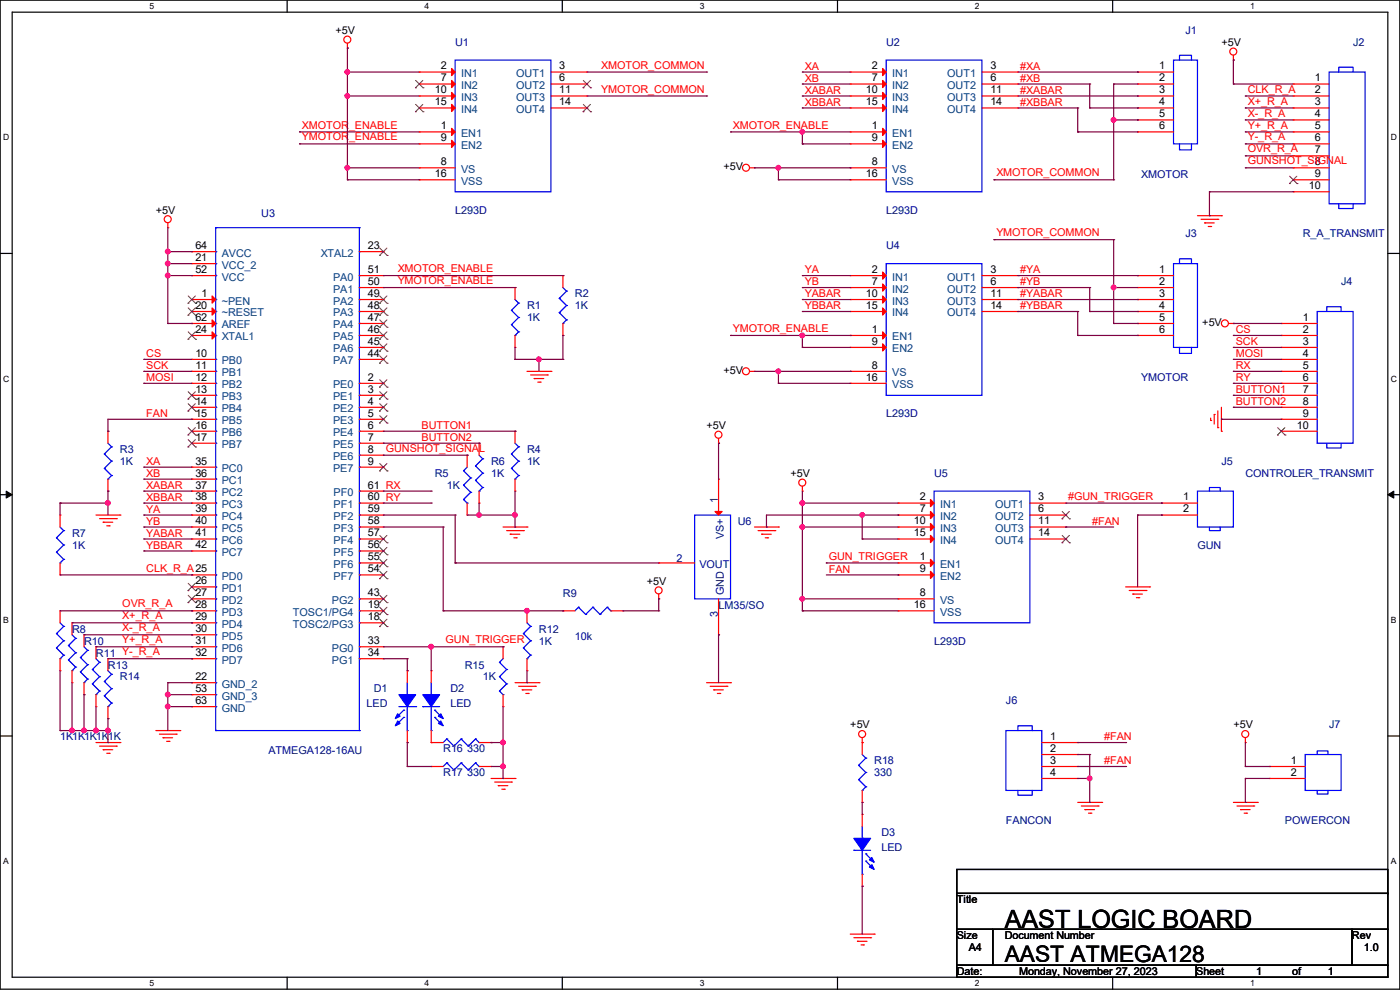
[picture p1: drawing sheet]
<svg xmlns="http://www.w3.org/2000/svg" width="297mm" height="210mm" viewBox="0 0 297 210" stroke-linecap="round" stroke-linejoin="round" font-family="sans-serif">
<path d="M0 0h297v209.8h-297zM2.6 2.6h291.8v204.7h-291.8z" fill="none" stroke="#000" stroke-width=".25"/>
<g fill="#fff">
<path d="M31.7 .3h1v2h-1z"/>
<path d="M31.7 207.6h1v1.9h-1z"/>
</g>
<path d="M60.9 0v2.6M60.9 207.3v2.5" fill="none" stroke="#000" stroke-width=".25"/>
<g fill="#fff">
<path d="M90.1 .3h1v2h-1z"/>
<path d="M90.1 207.6h1v1.9h-1z"/>
</g>
<path d="M119.3 0v2.6M119.3 207.3v2.5" fill="none" stroke="#000" stroke-width=".25"/>
<g fill="#fff">
<path d="M148.5 .3h.9v2h-.9z"/>
<path d="M148.5 207.6h.9v1.9h-.9z"/>
</g>
<path d="M177.7 0v2.6M177.7 207.3v2.5" fill="none" stroke="#000" stroke-width=".25"/>
<g fill="#fff">
<path d="M206.8 .3h1v2h-1z"/>
<path d="M206.8 207.6h1v1.9h-1z"/>
</g>
<path d="M236.1 0v2.6M236.1 207.3v2.5" fill="none" stroke="#000" stroke-width=".25"/>
<g fill="#fff">
<path d="M265.2 .3h1v2h-1z"/>
<path d="M265.2 207.6h1v1.9h-1z"/>
<path d="M.7 28.2h1.2v1.9h-1.2z"/>
<path d="M295.1 28.2h1.2v1.9h-1.2z"/>
<path d="M.7 79.3h1.2v2h-1.2z"/>
<path d="M295.1 79.3h1.2v2h-1.2z"/>
</g>
<path d="M0 53.8h2.6M294.4 53.8h2.6" fill="none" stroke="#000" stroke-width=".25"/>
<g fill="#fff">
<path d="M.7 130.5h1.2v2h-1.2z"/>
<path d="M295.1 130.5h1.1v2h-1.1z"/>
</g>
<path d="M0 104.9h2.6M294.4 104.9h2.6" fill="none" stroke="#000" stroke-width=".25"/>
<path d="M1.3 104.2l1.3 .7-1.3 .8zM294.4 104.9l1.3-.7v1.5z" fill="#000" stroke="#000" stroke-width=".21"/>
<g fill="#fff">
<path d="M.7 181.7h1.2v2h-1.2z"/>
<path d="M295.1 181.7h1.1v2h-1.1z"/>
</g>
<path d="M0 156.1h2.6M294.4 156.1h2.6M203 184.4h91.4v5.1h-91.4zM203 189.5h91.4v7.6h-91.4zM203 197.1h7.6v7.7h-7.6zM210.6 197.1h76.2v7.7h-76.2zM286.8 197.1h7.6v7.7h-7.6zM203 204.8h50.8v2.5h-50.8zM253.8 204.8h40.6v2.5h-40.6z" fill="none" stroke="#000" stroke-width=".25"/>
<g fill="none" stroke="#f00" stroke-width=".25">
<path d="M73.7 10.2h.1M73.7 9.2v1M88.9 15.3h.1M88.9 17.8h.1M88.9 17.8h7.7M88.9 15.3h7.7M116.9 17.8h7.6M116.9 15.3h7.6M124.5 15.3h.1M124.5 17.8h.1M180.4 15.3h.1M180.4 17.8h.1"/>
<path d="M180.4 17.8h7.6M180.4 15.3h7.6M208.3 17.8h7.6M208.3 15.3h7.6M215.9 15.3h.1M215.9 17.8h.1M241.3 15.3h.1M241.3 17.8h.1M241.3 17.8h7.7M241.3 15.3h7.7M261.7 12.7h.1M261.7 11.7v1"/>
<path d="M274.4 17.8h.1M274.4 17.8h7.6M88.9 20.4h.1M88.9 22.9h.1M88.9 28h.1M88.9 30.5h.1M88.9 38.1h.1M88.9 35.6h.1M88.9 35.6h7.7M88.9 20.4h7.7M88.9 22.9h7.7M88.9 28h7.7"/>
<path d="M88.9 30.5h7.7M88.9 38.1h7.7M116.9 20.4h7.6M116.9 22.9h7.6M124.5 20.4h.1M124.5 22.9h.1M159 35.6h1.1M160.1 35.6h.1M180.4 20.4h.1M180.4 22.9h.1M180.4 28h.1M180.4 30.5h.1"/>
<path d="M180.4 38.1h.1M180.4 35.6h.1M180.4 35.6h7.6M180.4 20.4h7.6M180.4 22.9h7.6M180.4 28h7.6M180.4 30.5h7.6M180.4 38.1h7.6M208.3 20.4h7.6M208.3 22.9h7.6M215.9 20.4h.1M215.9 22.9h.1"/>
<path d="M241.3 20.4h.1M241.3 22.9h.1M241.3 25.4h.1M241.3 28h.1M241.3 20.4h7.7M241.3 22.9h7.7M241.3 25.4h7.7M241.3 28h7.7M274.4 20.4h.1M274.4 22.9h.1M274.4 25.4h.1M274.4 28h.1"/>
<path d="M274.4 30.5h.1M274.4 33.1h.1M274.4 35.6h.1M274.4 38.1h.1M274.4 35.6h7.6M274.4 20.4h7.6M274.4 22.9h7.6M274.4 25.4h7.6M274.4 28h7.6M274.4 30.5h7.6M274.4 33.1h7.6M274.4 38.1h7.6"/>
<path d="M35.6 48.3h.1M35.6 47.3v1M40.7 55.9h.1M40.7 58.5h.1M40.7 53.4h.1M40.7 58.5h5.1M40.7 55.9h5.1M40.7 53.4h5.1M76.2 58.5h5.1M76.2 53.4h5.1M81.3 53.4h.1M81.3 58.5h.1"/>
<path d="M119.4 58.5h.1M119.4 58.5v2.5M180.4 58.5h.1M180.4 58.5h7.6M208.3 58.5h7.6M215.9 58.5h.1M241.3 58.5h.1M241.3 58.5h7.7M254 45.8h5.1M254.8 46.5h3.6M255.6 47.3h.1M255.6 47.3h2"/>
<path d="M256.3 48h.5M256.8 48h.1M258.4 46.5h.1M259.1 45.8h.1M274.4 40.7h.1M274.4 40.7h7.6M40.7 63.5h.1M40.7 76.2h.1M40.7 78.8h.1M40.7 66.1h.1M40.7 71.2h.1M40.7 68.6h.1"/>
<path d="M40.7 68.6h5.1M40.7 78.8h5.1M40.7 63.5h5.1M40.7 66.1h5.1M40.7 71.2h5.1M40.7 76.2h5.1M76.2 68.6h5.1M76.2 61h5.1M76.2 63.5h5.1M76.2 66.1h5.1M76.2 71.2h5.1M76.2 73.7h5.1"/>
<path d="M76.2 76.2h5.1M81.3 76.2h.1M81.3 73.7h.1M81.3 71.2h.1M81.3 68.6h.1M81.3 66.1h.1M81.3 63.5h.1M81.3 61h.1M109.3 61h.1M109.3 73.7h.1M109.3 61v2.5M109.3 71.2v2.5"/>
<path d="M111.8 78.8h5.1M112.6 79.5h3.5M116.1 79.5h.1M116.9 78.8h.1M119.4 71.2h.1M119.4 68.6v2.6M159 78.8h1.1M160.1 78.8h.1M180.4 61h.1M180.4 63.5h.1M180.4 66.1h.1M180.4 71.2h.1"/>
<path d="M180.4 73.7h.1M180.4 78.8h.1M180.4 78.8h7.6M180.4 61h7.6M180.4 63.5h7.6M180.4 66.1h7.6M180.4 71.2h7.6M180.4 73.7h7.6M208.3 61h7.6M208.3 63.5h7.6M208.3 66.1h7.6M215.9 61h.1"/>
<path d="M215.9 63.5h.1M215.9 66.1h.1M241.3 61h.1M241.3 63.5h.1M241.3 66.1h.1M241.3 68.6h.1M241.3 71.2h.1M241.3 68.6h7.7M241.3 61h7.7M241.3 63.5h7.7M241.3 66.1h7.7M241.3 71.2h7.7"/>
<path d="M260.6 68.6h1.1M261.7 68.6h.1M271.8 68.6h.1M271.8 71.2h.1M271.8 73.7h.1M271.8 76.2h.1M271.8 78.8h.1M271.8 68.6h7.6M271.8 78.8h7.6M271.8 71.2h7.6M271.8 73.7h7.6M271.8 76.2h7.6"/>
<path d="M22.9 91.5h.1M22.9 91.5v2.5M40.7 81.3h.1M40.7 83.9h.1M40.7 86.4h.1M40.7 88.9h.1M40.7 91.5h.1M40.7 94h.1M40.7 99.1h.1M40.7 81.3h5.1M40.7 83.9h5.1M40.7 86.4h5.1"/>
<path d="M40.7 88.9h5.1M40.7 91.5h5.1M40.7 94h5.1M40.7 99.1h5.1M76.2 81.3h5.1M76.2 83.9h5.1M76.2 86.4h5.1M76.2 88.9h5.1M76.2 91.5h5.1M76.2 94h5.1M76.2 96.6h5.1M76.2 99.1h5.1"/>
<path d="M81.3 81.3h.1M81.3 83.9h.1M81.3 86.4h.1M81.3 88.9h.1M81.3 91.5h.1M81.3 94h.1M81.3 96.6h.1M81.3 99.1h.1M99.1 96.6h.1M99.1 96.6v2.5M101.6 94h.1M101.6 94v2.6"/>
<path d="M109.3 91.5h.1M109.3 91.5v2.5M113.3 80.3h.1M113.3 80.3h2.1M114.1 81.1h.5M114.6 81.1h.1M152.4 94h.1M152.4 93v1M180.4 81.3h.1M180.4 81.3h7.6M256.8 89.2h.1M256.8 88.7v.5"/>
<path d="M257.6 87.9h.1M257.6 87.9v2.1M258.4 90.7h.1M258.4 87.2v3.5M259.1 91.5h.1M259.1 86.4v5.1M271.8 81.3h.1M271.8 83.9h.1M271.8 86.4h.1M271.8 88.9h.1M271.8 91.5h.1M271.8 81.3h7.6"/>
<path d="M271.8 83.9h7.6M271.8 86.4h7.6M271.8 88.9h7.6M271.8 91.5h7.6M12.7 109.3h.1M12.7 109.3v2.5M12.7 119.4v2.6M20.4 109.3h5M21.1 110h3.6M21.9 110.8h.1M21.9 110.8h2M22.6 111.5h.6"/>
<path d="M22.9 104.2h.1M22.9 101.6v2.6M23.2 111.5h.1M24.7 110h.1M25.4 109.3h.1M40.7 101.6h.1M40.7 104.2h.1M40.7 106.7h.1M40.7 109.3h.1M40.7 111.8h.1M40.7 114.3h.1M40.7 116.9h.1"/>
<path d="M40.7 111.8h5.1M40.7 109.3h5.1M40.7 106.7h5.1M40.7 114.3h5.1M40.7 101.6h5.1M40.7 104.2h5.1M40.7 116.9h5.1M76.2 111.8h5.1M76.2 109.3h5.1M76.2 106.7h5.1M76.2 119.4h5.1M76.2 114.3h5.1"/>
<path d="M76.2 104.2h5.1M76.2 116.9h5.1M81.3 119.4h.1M81.3 116.9h.1M81.3 114.3h.1M81.3 111.8h.1M81.3 109.3h.1M81.3 106.7h.1M81.3 104.2h.1M99.1 109.3h.1M99.1 106.7v2.6M101.6 106.7h.1"/>
<path d="M101.6 104.2v2.5M106.7 111.8h5.1M107.5 112.6h3.5M108.2 113.3h.1M108.2 113.3h2.1M109 114.1h.5M109.3 104.2h.1M109.3 101.6v2.6M109.5 114.1h.1M111 112.6h.1M111.8 111.8h.1M139.7 119.4h.1"/>
<path d="M139.7 119.4h7.7M152.4 101.6h.1M152.4 101.6v7.7M160.1 111.8h5M160.8 112.6h3.6M161.6 113.3h.1M161.6 113.3h2M162.3 114.1h.6M162.9 114.1h.1M164.4 112.6h.1M165.1 111.8h.1M170.2 104.2h.1"/>
<path d="M170.2 103.2v1M190.5 106.7h.1M190.5 109.3h.1M190.5 111.8h.1M190.5 114.3h.1M190.5 119.4h.1M190.5 111.8h7.7M190.5 109.3h7.7M190.5 106.7h7.7M190.5 119.4h7.7M190.5 114.3h7.7M218.5 111.8h7.6"/>
<path d="M218.5 109.3h7.6M218.5 106.7h7.6M218.5 114.3h7.6M226.1 106.7h.1M226.1 109.3h.1M226.1 111.8h.1M226.1 114.3h.1M246.4 106.7h.1M246.4 109.3h.1M246.4 109.3h7.6M246.4 106.7h7.6M12.7 122h.1"/>
<path d="M12.7 129.6h.1M12.7 129.6v2.5M12.7 139.7v2.6M15.3 132.1h.1M15.3 132.1v2.6M17.8 134.7h.1M17.8 134.7v2.5M20.4 137.2h.1M20.4 137.2v2.5M22.9 139.7h.1M22.9 139.7v2.6M40.7 122h.1"/>
<path d="M40.7 124.5h.1M40.7 127h.1M40.7 129.6h.1M40.7 132.1h.1M40.7 134.7h.1M40.7 137.2h.1M40.7 139.7h.1M40.7 124.5h5.1M40.7 122h5.1M40.7 129.6h5.1M40.7 127h5.1M40.7 132.1h5.1"/>
<path d="M40.7 134.7h5.1M40.7 137.2h5.1M40.7 139.7h5.1M76.2 122h5.1M76.2 129.6h5.1M76.2 127h5.1M76.2 132.1h5.1M76.2 137.2h5.1M76.2 139.7h5.1M81.3 132.1h.1M81.3 129.6h.1M81.3 137.2h.1"/>
<path d="M81.3 139.7h.1M81.3 127h.1M81.3 122h.1M106.7 137.2h.1M106.7 137.2v2.5M111.8 129.6h.1M111.8 129.6v2.5M111.8 139.7v2.6M119.4 129.6h.1M119.4 129.6h2.6M129.6 129.6h2.5M132.1 129.6h.1"/>
<path d="M139.7 127h.1M139.7 126v1M152.4 134.7h.1M152.4 127v7.7M190.5 122h.1M190.5 129.6h.1M190.5 127h.1M190.5 122h7.7M190.5 129.6h7.7M190.5 127h7.7M238.8 124.5h5.1M239.6 125.3h3.5"/>
<path d="M240.3 126h.1M240.3 126h2.1M241.1 126.8h.5M241.6 126.8h.1M243.1 125.3h.1M243.9 124.5h.1M12.7 142.3h.1M15.3 144.8h.1M15.3 142.3v2.5M17.8 147.4h.1M17.8 144.8v2.6M20.4 149.9h.1"/>
<path d="M20.4 157.5h5M20.4 147.4v2.5M21.1 158.3h3.6M21.9 159h.1M21.9 159h2M22.6 159.8h.6M22.9 152.4h.1M22.9 149.9v2.5M23.2 159.8h.1M24.7 158.3h.1M25.4 157.5h.1M33.1 155h5"/>
<path d="M33.8 155.7h3.6M34.6 156.5h.1M34.6 156.5h2M35.3 157.3h.6M35.9 157.3h.1M37.4 155.7h.1M38.1 155h.1M40.7 144.8h.1M40.7 147.4h.1M40.7 149.9h.1M40.7 144.8h5.1M40.7 147.4h5.1"/>
<path d="M40.7 149.9h5.1M86.4 142.3h.1M86.4 157.5h.1M86.4 142.3v2.5M86.4 155v2.5M91.5 142.3h.1M91.5 157.5h.1M91.5 157.5h2.5M91.5 142.3v2.5M91.5 155v2.5M101.6 157.5h2.6M104.2 157.5h.1"/>
<path d="M106.7 149.9h.1M106.7 147.4v2.5M109.3 144.8h5M110 145.6h3.6M110.8 146.3h.1M110.8 146.3h2M111.5 147.1h.6M111.8 142.3h.1M112.1 147.1h.1M113.6 145.6h.1M114.3 144.8h.1M149.9 144.8h5.1"/>
<path d="M150.7 145.6h3.5M151.4 146.3h.1M151.4 146.3h2.1M152.2 147.1h.5M152.7 147.1h.1M154.2 145.6h.1M155 144.8h.1M182.9 157.5h.1M182.9 156.5v3.6M221 157.5h7.6M228.6 157.5h.1M264.2 157.5h.1"/>
<path d="M264.2 156.5v1M91.5 162.6h.1M91.5 162.6h2.5M101.6 162.6h2.6M104.2 162.6h.1M104.2 165.1h5.1M104.9 165.9h3.6M105.7 166.7h.1M105.7 166.7h2M106.5 167.4h.5M107 167.4h.1M108.5 165.9h.1"/>
<path d="M109.3 165.1h.1M182.9 172.8h.1M182.9 170.2h.1M182.9 167.7v2.5M182.9 172.8v2.5M221 165.1h7.6M221 162.6h7.6M221 160.1h7.6M228.6 160.1h.1M228.6 162.6h.1M228.6 165.1h.1M228.6 170.2h5.1"/>
<path d="M229.4 171h3.6M230.2 171.7h.1M230.2 171.7h2M230.9 172.5h.5M231.4 172.5h.1M233 171h.1M233.7 170.2h.1M261.7 170.2h5M262.4 171h3.6M263.2 171.7h.1M263.2 171.7h2M263.9 172.5h.6"/>
<path d="M264.5 172.5h.1M266 171h.1M266.7 170.2h.1M269.3 162.6h.1M269.3 165.1h.1M269.3 165.1h7.6M269.3 162.6h7.6M180.4 198.2h5.1M181.1 198.9h3.6M181.9 199.7h.1M181.9 199.7h2M182.9 188h.1"/>
<path d="M182.9 185.5v2.5M184.7 198.9h.1M185.5 198.2h.1M182.7 200.4h.5M183.2 200.4h.1"/>
<circle cx="73.7" cy="8.4" r=".74"/>
<circle cx="261.6" cy="10.9" r=".74"/>
<circle cx="158.3" cy="35.6" r=".74"/>
<circle cx="35.6" cy="46.5" r=".74"/>
<circle cx="158.3" cy="78.8" r=".74"/>
<circle cx="259.9" cy="68.6" r=".74"/>
<circle cx="152.4" cy="92.2" r=".74"/>
<circle cx="170.2" cy="102.4" r=".74"/>
<circle cx="139.7" cy="125.2" r=".74"/>
<circle cx="182.9" cy="155.7" r=".74"/>
<circle cx="264.2" cy="155.7" r=".74"/>
</g>
<g fill="none" stroke="#00f" stroke-width=".25">
<path d="M96.6 12.7h20.3v28h-20.3zM188 12.7h20.3v28h-20.3zM249 12.7h5v17.8h-5zM250.2 12.7v-1h2.6v1M282 15.3h7.6v27.9h-7.6zM284 15.3v-1h3.1v1M250.2 30.5v1.3h2.6v-1.3M45.8 48.3h.1M45.8 53.4h.1M45.8 55.9h.1M45.8 58.5h.1M45.8 48.3v106.7"/>
<path d="M45.8 48.3h30.4M76.2 48.3h.1M76.2 53.4h.1M76.2 58.5h.1M76.2 48.3v106.7M188 55.9h20.3v28h-20.3zM249 55.9h5v17.8h-5zM250.2 55.9v-1h2.6v1M284 43.2v1h3.1v-1M45.8 63.5h.1M45.8 66.1h.1M45.8 68.6h.1"/>
<path d="M45.8 71.2h.1M45.8 76.2h.1M45.8 78.8h.1M76.2 61h.1M76.2 63.5h.1M76.2 66.1h.1M76.2 68.6h.1M76.2 71.2h.1M76.2 73.7h.1M76.2 76.2h.1M108.5 65.8h.1M108.5 68.9h.1"/>
<path d="M108.5 65.8l1.5 1.6M108.5 68.9l1.5 1.5M109.3 71.2h.1M109.3 63.5l.7 .8M110 64.3h.1M110 67.4h.1M110 70.4h.1M110 64.3l-1.5 1.5M110 67.4l-1.5 1.5M110 70.4l-.7 .8M118.7 63.3h.1M118.7 66.3h.1"/>
<path d="M118.7 63.3l1.5 1.5M118.7 66.3l1.5 1.6M119.4 68.6h.1M119.4 61l.8 .8M120.2 61.8h.1M120.2 64.8h.1M120.2 67.9h.1M120.2 61.8l-1.5 1.5M120.2 64.8l-1.5 1.5M120.2 67.9l-.8 .7M250.2 73.7v1.3h2.6v-1.3M279.4 66.1h7.7v27.9h-7.7z"/>
<path d="M281.5 66.1v-1h3v1M22.1 96.3h.1M22.1 99.4h.1M22.1 96.3l1.6 1.5M22.1 99.4l1.6 1.5M22.9 94l.8 .8M23.7 94.8h.1M23.7 97.8h.1M23.7 94.8l-1.6 1.5M23.7 97.8l-1.6 1.6M45.8 81.3h.1M45.8 83.9h.1"/>
<path d="M45.8 86.4h.1M45.8 88.9h.1M45.8 91.5h.1M45.8 94h.1M45.8 99.1h.1M76.2 81.3h.1M76.2 83.9h.1M76.2 86.4h.1M76.2 88.9h.1M76.2 91.5h.1M76.2 94h.1M76.2 96.6h.1"/>
<path d="M76.2 99.1h.1M98.3 99.9h.1M98.3 99.9l1.6 1.5M99.1 99.1l-.8 .8M100.9 98.8h.1M100.9 98.8l1.5 1.6M101.6 96.6l.8 .7M102.4 97.3h.1M102.4 97.3l-1.5 1.5M108.5 96.3h.1M108.5 99.4h.1M108.5 96.3l1.5 1.5"/>
<path d="M108.5 99.4l1.5 1.5M109.3 94l.7 .8M110 94.8h.1M110 97.8h.1M110 94.8l-1.5 1.5M110 97.8l-1.5 1.6M281.5 94v1h3v-1M12 114.1h.1M12 117.1h.1M12 114.1l1.5 1.5M12 117.1l1.5 1.6M12.7 119.4h.1"/>
<path d="M12.7 111.8l.8 .8M13.5 112.6h.1M13.5 115.6h.1M13.5 118.7h.1M13.5 112.6l-1.5 1.5M13.5 115.6l-1.5 1.5M13.5 118.7l-.8 .7M22.9 101.6h.1M23.7 100.9h.1M23.7 100.9l-.8 .7M45.8 101.6h.1M45.8 104.2h.1"/>
<path d="M45.8 106.7h.1M45.8 109.3h.1M45.8 111.8h.1M45.8 114.3h.1M45.8 116.9h.1M76.2 104.2h.1M76.2 106.7h.1M76.2 109.3h.1M76.2 111.8h.1M76.2 114.3h.1M76.2 116.9h.1M76.2 119.4h.1"/>
<path d="M98.3 102.9h.1M98.3 106h.1M98.3 102.9l1.6 1.5M98.3 106l.8 .7M99.1 106.7h.1M99.9 101.4h.1M99.9 104.4h.1M99.9 101.4l-1.6 1.5M99.9 104.4l-1.6 1.6M100.9 101.9h.1M100.9 101.9l1.5 1.5M101.6 104.2h.1"/>
<path d="M102.4 100.4h.1M102.4 103.4h.1M102.4 100.4l-1.5 1.5M102.4 103.4l-.8 .8M109.3 101.6h.1M110 100.9h.1M110 100.9l-.7 .7M147.4 109.3h7.6v17.7h-7.6zM198.2 104.2h20.3v27.9h-20.3zM254 104.2h7.7v7.6h-7.7zM256.6 104.2v-.8h2.3v.8M256.6 111.8v.8h2.3v-.8"/>
<path d="M12 134.4h.1M12 137.5h.1M12 134.4l1.5 1.5M12 137.5l1.5 1.5M12.7 139.7h.1M12.7 132.1l.8 .8M13.5 132.9h.1M13.5 135.9h.1M13.5 139h.1M13.5 132.9l-1.5 1.5M13.5 135.9l-1.5 1.6M13.5 139l-.8 .7"/>
<path d="M14.5 136.9h.1M14.5 140h.1M14.5 136.9l1.5 1.6M14.5 140l1.5 1.5M15.3 134.7l.7 .7M16 135.4h.1M16 138.5h.1M16 135.4l-1.5 1.5M16 138.5l-1.5 1.5M17.1 139.5h.1M17.1 139.5l1.5 1.5M17.8 137.2l.8 .8"/>
<path d="M18.6 138h.1M18.6 138l-1.5 1.5M20.4 139.7l.7 .8M45.8 122h.1M45.8 124.5h.1M45.8 127h.1M45.8 129.6h.1M45.8 132.1h.1M45.8 134.7h.1M45.8 137.2h.1M45.8 139.7h.1M76.2 122h.1"/>
<path d="M76.2 127h.1M76.2 129.6h.1M76.2 132.1h.1M76.2 137.2h.1M76.2 139.7h.1M106.7 139.7l-.7 .8M111 134.4h.1M111 137.5h.1M111 134.4l1.6 1.5M111 137.5l1.6 1.5M111.8 139.7h.1M111.8 132.1l.8 .8"/>
<path d="M112.6 132.9h.1M112.6 135.9h.1M112.6 139h.1M112.6 132.9l-1.6 1.5M112.6 135.9l-1.6 1.6M112.6 139l-.8 .7M122.7 128.8h.1M122.7 128.8l-.7 .8M122.7 128.8l1.5 1.5M124.2 130.3h.1M125.8 128.8h.1M125.8 128.8l-1.6 1.5"/>
<path d="M125.8 128.8l1.5 1.5M127.3 130.3h.1M128.8 128.8h.1M128.8 128.8l-1.5 1.5M128.8 128.8l.8 .8M129.6 129.6h.1M15.3 142.3h.1M16 141.5h.1M16 141.5l-.7 .8M17.1 142.5h.1M17.1 142.5l1.5 1.6M17.8 144.8h.1"/>
<path d="M18.6 141h.1M18.6 144.1h.1M18.6 141l-1.5 1.5M18.6 144.1l-.8 .7M19.6 142h.1M19.6 145.1h.1M19.6 142l1.5 1.6M19.6 145.1l1.5 1.5M20.4 147.4h.1M21.1 140.5h.1M21.1 143.6h.1M21.1 146.6h.1"/>
<path d="M21.1 140.5l-1.5 1.5M21.1 143.6l-1.5 1.5M21.1 146.6l-.7 .8M22.1 144.6h.1M22.1 147.6h.1M22.1 144.6l1.6 1.5M22.1 147.6l1.6 1.5M22.9 149.9h.1M22.9 142.3l.8 .7M23.7 143h.1M23.7 146.1h.1M23.7 149.1h.1"/>
<path d="M23.7 143l-1.6 1.6M23.7 146.1l-1.6 1.5M23.7 149.1l-.8 .8M45.8 155h.1M45.8 144.8h.1M45.8 147.4h.1M45.8 149.9h.1M45.8 155h30.4M76.2 155h.1M84.6 149.9h3.6M85.6 150.7h.1M85.6 152.2h.1"/>
<path d="M85.6 150.7l-1.5 1.5M85.6 152.2l-1.5 1.5M86.4 147.4h.1M86.4 155h.1M86.4 144.8v2.6M86.4 149.9v5.1M88.2 149.9h.1M89.7 149.9h.1M89.7 149.9h3.6M91.5 147.4h.1M91.5 155h.1M91.5 144.8v2.6"/>
<path d="M91.5 149.9v5.1M92.2 150.7h.1M92.2 152.2h.1M92.2 150.7l1.6 1.5M92.2 152.2l1.6 1.5M94.8 156.8h.1M94.8 156.8l-.8 .7M94.8 156.8l1.5 1.5M96.3 158.3h.1M97.8 156.8h.1M97.8 156.8l-1.5 1.5M97.8 156.8l1.6 1.5"/>
<path d="M99.4 158.3h.1M100.9 156.8h.1M100.9 156.8l-1.5 1.5M100.9 156.8l.7 .7M101.6 157.5h.1M106 140.5h.1M106 143.6h.1M106 146.6h.1M106 140.5l1.5 1.5M106 143.6l1.5 1.5M106 146.6l.7 .8M106.7 147.4h.1"/>
<path d="M107.5 142h.1M107.5 145.1h.1M107.5 142l-1.5 1.6M107.5 145.1l-1.5 1.5M213.4 155h7.6v12.7h-7.6zM215.9 155v-1h3.1v1M94.8 161.8h.1M94.8 161.8l-.8 .8M94.8 161.8l1.5 1.6M96.3 163.4h.1M97.8 161.8h.1M97.8 161.8l-1.5 1.6"/>
<path d="M97.8 161.8l1.6 1.6M99.4 163.4h.1M100.9 161.8h.1M100.9 161.8l-1.5 1.6M100.9 161.8l.7 .8M101.6 162.6h.1M182.2 162.3h.1M182.2 165.4h.1M182.2 162.3l1.5 1.6M182.2 165.4l1.5 1.5M182.9 177.8h.1M182.9 167.7h.1"/>
<path d="M182.9 175.3v2.5M182.9 160.1l.8 .7M183.7 160.8h.1M183.7 163.9h.1M183.7 166.9h.1M183.7 160.8l-1.5 1.5M183.7 163.9l-1.5 1.5M183.7 166.9l-.8 .8M215.9 167.7v1h3.1v-1M276.9 160.1h7.6v7.6h-7.6zM279.4 160.1v-.8h2.3v.8M279.4 167.7v.7h2.3v-.7"/>
<path d="M181.1 180.4h.1M181.1 180.4h3.6M182.9 185.5h.1M182.9 180.4v5.1M183.7 181.1h.1M183.7 182.7h.1M183.7 181.1l1.5 1.6M183.7 182.7l1.5 1.5"/>
</g>
<g fill="#f00" stroke="#f00" stroke-width=".25">
<path d="M187.2 57.7l.8 .8-.8 .7z"/>
<path d="M187.2 60.2l.8 .8-.8 .8z"/>
<path d="M187.2 62.8l.8 .7-.8 .8z"/>
<path d="M187.2 65.3l.8 .8-.8 .7z"/>
<path d="M187.2 70.4l.8 .8-.8 .7z"/>
<path d="M187.2 72.9l.8 .8-.8 .8z"/>
<path d="M151.7 108.5h1.5l-.8 .8z"/>
<path d="M197.4 106l.8 .7-.8 .8z"/>
<path d="M197.4 108.5l.8 .8-.8 .7z"/>
<path d="M197.4 111l.8 .8-.8 .8z"/>
<path d="M197.4 113.6l.8 .7-.8 .8z"/>
<path d="M197.4 118.7l.8 .7-.8 .8z"/>
<path d="M197.4 121.2l.8 .8-.8 .7z"/>
<path d="M95.8 14.5l.8 .8-.8 .7z"/>
<path d="M95.8 17.1l.8 .7-.8 .8z"/>
<path d="M95.8 19.6l.8 .8-.8 .7z"/>
<path d="M95.8 22.1l.8 .8-.8 .8z"/>
<path d="M95.8 27.2l.8 .8-.8 .7z"/>
<path d="M95.8 29.8l.8 .7-.8 .8z"/>
<path d="M45 62.8l.8 .7-.8 .8z"/>
<path d="M45 65.3l.8 .8-.8 .7z"/>
<path d="M45 70.4l.8 .8-.8 .7z"/>
<path d="M45 67.9l.8 .7-.8 .8z"/>
<path d="M187.2 14.5l.8 .8-.8 .7z"/>
<path d="M187.2 17.1l.8 .7-.8 .8z"/>
<path d="M187.2 19.6l.8 .8-.8 .7z"/>
<path d="M187.2 22.1l.8 .8-.8 .8z"/>
<path d="M187.2 27.2l.8 .8-.8 .7z"/>
<path d="M187.2 29.8l.8 .7-.8 .8z"/>
</g>
<g fill="#00f" stroke="#00f" stroke-width=".25">
<path d="M181.1 177.8h3.6l-1.8 2.6z" fill-rule="evenodd"/>
<path d="M185 183.4l.5 1-1.1-.5z" fill-rule="evenodd"/>
<path d="M185 181.9l.5 1-1.1-.5z" fill-rule="evenodd"/>
<path d="M84.6 147.4h3.6l-1.8 2.5z" fill-rule="evenodd"/>
<path d="M84.4 153l.5 .5-1 .5z" fill-rule="evenodd"/>
<path d="M84.4 151.4l.5 .5-1 .5z" fill-rule="evenodd"/>
<path d="M89.7 147.4h3.6l-1.8 2.5z" fill-rule="evenodd"/>
<path d="M93 153.5l.5-.5 .5 1z" fill-rule="evenodd"/>
<path d="M93 151.9l.5-.5 .5 1z" fill-rule="evenodd"/>
</g>
<g fill="none" stroke="#804000" stroke-width=".21">
<path d="M88.1 18.6h.1M88.2 17.1l1.5 1.5M89.7 17.1l-1.6 1.5M89.7 18.6h.1M123.7 18.6h.1M123.7 17.1l1.6 1.5M125.3 17.1l-1.6 1.5M125.3 18.6h.1M88.1 23.7h.1M88.2 22.1l1.5 1.6M89.7 22.1l-1.6 1.6M89.7 23.7h.1"/>
<path d="M123.7 23.7h.1M123.7 22.1l1.6 1.6M125.3 22.1l-1.6 1.6M125.3 23.7h.1M273.6 38.9h.1M273.6 37.4l1.6 1.5M275.1 37.4l-1.5 1.5M275.2 38.9h.1M80.5 54.2h.1M80.6 52.6l1.5 1.6M82.1 52.6l-1.6 1.6M82.1 54.2h.1"/>
<path d="M39.9 64.3h.1M39.9 66.9h.1M39.9 72h.1M39.9 62.8l1.6 1.5M39.9 65.3l1.6 1.6M39.9 70.4l1.6 1.6M41.4 70.4l-1.5 1.6M41.4 62.8l-1.5 1.5M41.4 65.3l-1.5 1.6M41.5 64.3h.1M41.5 66.9h.1M41.5 72h.1"/>
<path d="M80.5 77h.1M80.5 74.5h.1M80.5 72h.1M80.5 69.4h.1M80.5 66.9h.1M80.5 64.3h.1M80.6 75.5l1.5 1.5M80.6 72.9l1.5 1.6M80.6 70.4l1.5 1.6M80.6 67.9l1.5 1.5M80.6 65.3l1.5 1.6M80.6 62.8l1.5 1.5"/>
<path d="M82.1 65.3l-1.6 1.6M82.1 75.5l-1.6 1.5M82.1 72.9l-1.6 1.6M82.1 70.4l-1.6 1.6M82.1 67.9l-1.6 1.5M82.1 62.8l-1.6 1.5M82.1 77h.1M82.1 74.5h.1M82.1 72h.1M82.1 69.4h.1M82.1 66.9h.1M82.1 64.3h.1"/>
<path d="M39.9 84.7h.1M39.9 87.2h.1M39.9 92.3h.1M39.9 94.8h.1M39.9 83.1l1.6 1.6M39.9 85.6l1.6 1.6M39.9 90.7l1.6 1.6M39.9 93.3l1.6 1.5M41.4 83.1l-1.5 1.6M41.4 85.6l-1.5 1.6M41.4 90.7l-1.5 1.6M41.4 93.3l-1.5 1.5"/>
<path d="M41.5 84.7h.1M41.5 87.2h.1M41.5 92.3h.1M41.5 94.8h.1M80.5 82.1h.1M80.5 84.7h.1M80.5 87.2h.1M80.5 89.7h.1M80.5 99.9h.1M80.6 80.6l1.5 1.5M80.6 83.1l1.5 1.6M80.6 85.6l1.5 1.6"/>
<path d="M80.6 88.2l1.5 1.5M80.6 98.3l1.5 1.6M82.1 80.6l-1.6 1.5M82.1 83.1l-1.6 1.6M82.1 85.6l-1.6 1.6M82.1 88.2l-1.6 1.5M82.1 98.3l-1.6 1.6M82.1 82.1h.1M82.1 84.7h.1M82.1 87.2h.1M82.1 89.7h.1M82.1 99.9h.1"/>
<path d="M271 92.3h.1M271.1 90.7l1.5 1.6M272.6 90.7l-1.6 1.6M272.6 92.3h.1M80.5 117.7h.1M80.5 115.1h.1M80.6 118.7l1.5 1.5M80.6 116.1l1.5 1.6M80.6 113.6l1.5 1.5M82.1 118.7l-1.6 1.5M82.1 116.1l-1.6 1.6M82.1 113.6l-1.6 1.5"/>
<path d="M82.1 117.7h.1M82.1 115.1h.1M225.3 110.1h.1M225.3 115.1h.1M225.3 108.5l1.6 1.6M225.3 113.6l1.6 1.5M226.9 108.5l-1.6 1.6M226.9 113.6l-1.6 1.5M226.9 110.1h.1M226.9 115.1h.1M39.9 125.3h.1M39.9 127.8h.1"/>
<path d="M39.9 123.7l1.6 1.6M39.9 126.3l1.6 1.5M41.4 123.7l-1.5 1.6M41.4 126.3l-1.5 1.5M41.5 125.3h.1M41.5 127.8h.1M80.5 132.9h.1M80.5 130.4h.1M80.5 127.8h.1M80.5 122.8h.1M80.5 120.2h.1M80.6 131.4l1.5 1.5"/>
<path d="M80.6 128.8l1.5 1.6M80.6 126.3l1.5 1.5M80.6 121.2l1.5 1.6M82.1 131.4l-1.6 1.5M82.1 128.8l-1.6 1.6M82.1 126.3l-1.6 1.5M82.1 121.2l-1.6 1.6M82.1 132.9h.1M82.1 130.4h.1M82.1 127.8h.1M82.1 122.8h.1M82.1 120.2h.1"/>
</g>
<g fill="none" stroke="#800040" stroke-width=".25">
<path d="M73.7 10.2h.1M73.7 15.3h.1M73.7 15.3h15.2M73.7 10.2v27.9M124.5 15.3h25.4M149.9 15.3h.1M170.2 15.3h.1M170.2 17.8h.1M170.2 17.8h10.2M170.2 15.3h10.2M215.9 17.8h15.3M215.9 15.3h25.4"/>
<path d="M231.2 17.8h.1M231.2 17.8v5.1M236.3 17.8h.1M236.3 17.8h5M236.3 17.8v20.3M241.3 15.3h.1M261.7 17.8h.1M261.7 12.7h.1M261.7 17.8h12.7M261.7 12.7v5.1M63.5 28h.1M63.5 30.5h.1"/>
<path d="M63.5 28h25.4M63.5 30.5h25.4M73.7 35.6h.1M73.7 38.1h.1M73.7 20.4h.1M73.7 20.4h15.2M73.7 35.6h15.2M73.7 38.1h15.2M124.5 20.4h25.4M149.9 20.4h.1M155 28h.1M155 28h25.4"/>
<path d="M160.1 35.6h20.3M165.1 35.6h.1M165.1 38.1h.1M165.1 35.6v2.5M165.1 38.1h15.3M170.2 20.4h.1M170.2 22.9h.1M170.2 28h.1M170.2 30.5h.1M170.2 20.4h10.2M170.2 22.9h10.2M170.2 30.5h10.2"/>
<path d="M170.2 28v2.5M180.4 35.6h.1M210.9 38.1h.1M210.9 38.1h25.4M215.9 20.4h25.4M215.9 22.9h12.7M228.6 22.9h.1M228.6 28h.1M228.6 28h12.7M228.6 22.9v5.1M231.2 22.9h.1M231.2 22.9h10.1"/>
<path d="M236.3 25.4h.1M236.3 38.1h.1M236.3 25.4h5M241.3 20.4h.1M241.3 22.9h.1M241.3 25.4h.1M264.2 20.4h.1M264.2 22.9h.1M264.2 25.4h.1M264.2 28h.1M264.2 30.5h.1M264.2 33.1h.1"/>
<path d="M264.2 35.6h.1M264.2 20.4h10.2M264.2 22.9h10.2M264.2 25.4h10.2M264.2 28h10.2M264.2 30.5h10.2M264.2 33.1h10.2M264.2 35.6h10.2M35.6 53.4h.1M35.6 55.9h.1M35.6 58.5h.1M35.6 48.3v20.3"/>
<path d="M35.6 53.4h5.1M35.6 55.9h5.1M35.6 58.5h5.1M40.7 53.4h.1M40.7 58.5h.1M81.3 58.5h38.1M119.4 58.5h.1M170.2 58.5h.1M170.2 58.5h10.2M210.9 50.8h.1M210.9 50.8h25.4M215.9 58.5h25.4"/>
<path d="M236.3 50.8h.1M236.3 50.8v17.8M241.3 58.5h.1M256.6 40.7h.1M256.6 45.8h.1M256.6 40.7h17.8M256.6 40.7v5.1M30.5 78.8h.1M30.5 76.2h.1M30.5 78.8h10.2M30.5 76.2h10.2M35.6 68.6h.1"/>
<path d="M35.6 68.6h5.1M40.7 68.6h.1M81.3 61h28M109.3 61h.1M109.3 76.2h.1M109.3 76.2h10.1M109.3 73.7v2.5M114.3 76.2h.1M114.3 76.2v2.6M119.4 76.2h.1M119.4 71.2h.1M119.4 71.2v5"/>
<path d="M155 71.2h.1M155 71.2h25.4M160.1 78.8h20.3M165.1 78.8h.1M165.1 78.8v2.5M170.2 61h.1M170.2 63.5h.1M170.2 66.1h.1M170.2 73.7h.1M170.2 71.2h.1M170.2 73.7h10.2M170.2 61h10.2"/>
<path d="M170.2 63.5h10.2M170.2 66.1h10.2M170.2 71.2v2.5M180.4 78.8h.1M180.4 71.2h.1M215.9 61h15.3M215.9 63.5h25.4M215.9 66.1h12.7M228.6 66.1h.1M228.6 71.2h.1M228.6 71.2h12.7M228.6 66.1v5.1"/>
<path d="M231.2 61h.1M231.2 66.1h.1M231.2 66.1h10.1M231.2 61v5.1M236.3 61h.1M236.3 68.6h.1M236.3 68.6h5M236.3 61h5M241.3 63.5h.1M241.3 71.2h.1M241.3 66.1h.1M241.3 68.6h.1"/>
<path d="M261.7 78.8h.1M261.7 68.6h.1M261.7 71.2h.1M261.7 73.7h.1M261.7 76.2h.1M261.7 68.6h10.1M261.7 78.8h10.1M261.7 71.2h10.1M261.7 73.7h10.1M261.7 76.2h10.1M22.9 91.5h.1M30.5 81.3h.1"/>
<path d="M30.5 99.1h.1M30.5 81.3h10.2M30.5 99.1h10.2M40.7 88.9h.1M40.7 88.9h-17.8v2.6M81.3 94h20.3M81.3 91.5h28M81.3 96.6h17.8M99.1 96.6h.1M101.6 94h.1M109.3 91.5h.1M152.4 94h.1"/>
<path d="M152.4 94v7.6M165.1 81.3h.1M165.1 81.3h15.3M259.1 88.9h.1M259.1 88.9h12.7M261.7 81.3h.1M261.7 83.9h.1M261.7 86.4h.1M261.7 81.3h10.1M261.7 83.9h10.1M261.7 86.4h10.1M12.7 106.7h.1"/>
<path d="M12.7 106.7h10.2M12.7 106.7v2.6M22.9 104.2h.1M22.9 106.7h.1M22.9 104.2v5.1M30.5 101.6h.1M30.5 104.2h.1M30.5 106.7h.1M30.5 109.3h.1M30.5 111.8h.1M30.5 114.3h.1M30.5 116.9h.1"/>
<path d="M30.5 104.2h10.2M30.5 106.7h10.2M30.5 101.6h10.2M30.5 109.3h10.2M30.5 111.8h10.2M30.5 114.3h10.2M30.5 116.9h10.2M81.3 104.2h10.2M81.3 106.7h10.2M81.3 109.3h15.3M81.3 111.8h12.7M91.5 104.2h.1"/>
<path d="M91.5 106.7h.1M94 111.8h.1M94 111.8v17.8M96.6 119.4h.1M96.6 109.3h.1M96.6 119.4h43.1M96.6 109.3v10.1M99.1 109.3h10.2M101.6 109.3h.1M101.6 106.7v2.6M109.3 109.3h.1M109.3 111.8h.1"/>
<path d="M109.3 104.2v7.6M162.6 111.8h.1M170.2 106.7h.1M170.2 111.8h.1M170.2 106.7h20.3M170.2 111.8h20.3M170.2 104.2v25.4M175.3 119.4h.1M175.3 119.4h15.2M182.9 109.3h.1M182.9 114.3h.1M182.9 114.3h7.6"/>
<path d="M182.9 109.3v5M190.5 109.3h.1M190.5 109.3h-27.9v2.5M226.1 111.8h.1M226.1 106.7h20.3M226.1 111.8h10.2M241.3 109.3h.1M241.3 109.3h5.1M241.3 109.3v15.2M246.4 106.7h.1M246.4 109.3h.1M12.7 122h28"/>
<path d="M12.7 129.6h28M15.3 132.1h25.4M17.8 134.7h22.9M20.4 137.2h20.3M22.9 139.7h17.8M40.7 122h.1M40.7 132.1h.1M40.7 134.7h.1M40.7 137.2h.1M40.7 139.7h.1M40.7 129.6h.1M81.3 137.2h25.4"/>
<path d="M81.3 139.7h5.1M86.4 139.7h.1M86.4 139.7v2.6M91.5 137.2h.1M91.5 137.2v5.1M94 129.6h.1M94 129.6h25.4M106.7 137.2h.1M111.8 129.6h.1M119.4 129.6h.1M132.1 129.6h7.6M139.7 129.6h.1"/>
<path d="M139.7 127h.1M139.7 127v2.6M152.4 134.7h.1M152.4 134.7v10.1M170.2 129.6h.1M170.2 127h.1M170.2 129.6h20.3M170.2 127h20.3M175.3 122h15.2M190.5 122h.1M12.7 155h.1M12.7 142.3v12.7"/>
<path d="M12.7 155h10.2M15.3 155h.1M15.3 144.8v10.2M17.8 147.4h.1M17.8 155h.1M17.8 147.4v7.6M20.4 155h.1M20.4 149.9v5.1M22.9 157.5h.1M22.9 152.4h.1M22.9 155h.1M22.9 152.4v5.1"/>
<path d="M35.6 149.9h.1M35.6 147.4h.1M35.6 144.8h.1M35.6 144.8v10.2M35.6 149.9h5.1M35.6 147.4h5.1M35.6 144.8h5.1M40.7 149.9h.1M40.7 144.8h.1M86.4 142.3h.1M86.4 157.5h.1M86.4 157.5v5.1"/>
<path d="M104.2 157.5h.1M104.2 157.5h2.5M106.7 157.5h.1M106.7 149.9v15.2M111.8 144.8h.1M111.8 142.3v2.5M228.6 157.5h10.2M238.8 157.5h.1M264.2 157.5v5.1M86.4 162.6h.1M86.4 162.6h5.1M104.2 162.6h2.5"/>
<path d="M106.7 162.6h.1M106.7 165.1h.1M182.9 170.2h.1M182.9 170.2v2.6M228.6 162.6h10.2M228.6 165.1h2.6M228.6 160.1h2.6M231.2 160.1h.1M231.2 165.1h.1M231.2 170.2h.1M231.2 160.1v10.1M238.8 162.6h.1"/>
<path d="M264.2 162.6h.1M264.2 165.1h.1M264.2 170.2h.1M264.2 165.1v5.1M264.2 162.6h5.1M264.2 165.1h5.1M269.3 162.6h.1M182.9 188h.1M182.9 188v10.2"/>
</g>
<g fill="#f0f" stroke="#f0f" stroke-width=".25">
<circle cx="35.6" cy="55.9" r=".49"/>
<circle cx="35.6" cy="53.4" r=".49"/>
<circle cx="35.6" cy="58.4" r=".49"/>
<circle cx="35.6" cy="149.9" r=".49"/>
<circle cx="35.6" cy="147.3" r=".49"/>
<circle cx="91.5" cy="137.2" r=".49"/>
<circle cx="111.8" cy="129.6" r=".49"/>
<circle cx="106.7" cy="162.6" r=".49"/>
<circle cx="106.7" cy="157.5" r=".49"/>
<circle cx="165.1" cy="78.8" r=".49"/>
<circle cx="170.2" cy="106.7" r=".49"/>
<circle cx="170.2" cy="111.8" r=".49"/>
<circle cx="170.2" cy="127" r=".49"/>
<circle cx="170.2" cy="71.1" r=".49"/>
<circle cx="165.1" cy="35.6" r=".49"/>
<circle cx="170.2" cy="28" r=".49"/>
<circle cx="73.7" cy="15.3" r=".49"/>
<circle cx="73.7" cy="35.6" r=".49"/>
<circle cx="73.7" cy="20.3" r=".49"/>
<circle cx="236.2" cy="61" r=".49"/>
<circle cx="236.2" cy="25.4" r=".49"/>
<circle cx="101.6" cy="109.2" r=".49"/>
<circle cx="109.2" cy="109.2" r=".49"/>
<circle cx="22.9" cy="155" r=".49"/>
<circle cx="17.8" cy="155" r=".49"/>
<circle cx="20.3" cy="155" r=".49"/>
<circle cx="15.3" cy="155" r=".49"/>
<circle cx="114.3" cy="76.2" r=".49"/>
<circle cx="182.9" cy="109.2" r=".49"/>
<circle cx="231.2" cy="165.1" r=".49"/>
<circle cx="22.9" cy="106.7" r=".49"/>
</g>
<text font-size="5.3" x="213.1" y="196.8">AAST LOGIC BOARD</text>
<text font-size="4.8" x="213.1" y="204">AAST ATMEGA128</text>
<g font-size="2.3">
<text x="71.2" y="7.2">+5V</text>
<text x="259.1" y="9.7">+5V</text>
<text x="93.5" y="14.7">2</text>
<text x="93.5" y="17.3">7</text>
<text x="118.7" y="14.7">3</text>
<text x="118.7" y="17.3">6</text>
<text x="185" y="14.7">2</text>
<text x="185" y="17.3">7</text>
<text x="210.1" y="14.7">3</text>
<text x="210.1" y="17.3">6</text>
<text x="245.9" y="14.7">1</text>
<text x="245.9" y="17.3">2</text>
<text x="278.9" y="17.3">1</text>
<text x="92.2" y="19.8">10</text>
<text x="92.2" y="22.4">15</text>
<text x="118.7" y="19.8">11</text>
<text x="118.7" y="22.4">14</text>
<text x="183.7" y="19.8">10</text>
<text x="183.7" y="22.4">15</text>
<text x="210.1" y="19.8">11</text>
<text x="210.1" y="22.4">14</text>
<text x="245.9" y="19.8">3</text>
<text x="245.9" y="22.4">4</text>
<text x="278.9" y="19.8">2</text>
<text x="278.9" y="22.4">3</text>
<text x="93.5" y="27.4">1</text>
<text x="93.5" y="30">9</text>
<text x="185" y="27.4">1</text>
<text x="185" y="30">9</text>
<text x="245.9" y="24.9">5</text>
<text x="245.9" y="27.4">6</text>
<text x="278.9" y="24.9">4</text>
<text x="278.9" y="27.4">5</text>
<text x="278.9" y="30">6</text>
<text x="93.5" y="35.1">8</text>
<text x="185" y="35.1">8</text>
<text x="278.9" y="32.5">7</text>
<text x="278.9" y="35.1">8</text>
<text x="92.2" y="37.6">16</text>
<text x="153.5" y="36.2">+5V</text>
<text x="183.7" y="37.6">16</text>
<text x="277.7" y="40.1">10</text>
<text x="278.9" y="37.6">9</text>
<text x="33.1" y="45.3">+5V</text>
<text x="41.4" y="52.8">64</text>
<text x="78" y="52.8">23</text>
<text x="41.4" y="55.4">21</text>
<text x="41.4" y="57.9">52</text>
<text x="78" y="57.9">51</text>
<text x="185" y="57.9">2</text>
<text x="210.1" y="57.9">3</text>
<text x="245.9" y="57.9">1</text>
<text x="41.4" y="65.5">20</text>
<text x="42.7" y="63">1</text>
<text x="78" y="65.5">48</text>
<text x="78" y="63">49</text>
<text x="78" y="60.5">50</text>
<text x="183.7" y="63">10</text>
<text x="183.7" y="65.5">15</text>
<text x="185" y="60.5">7</text>
<text x="210.1" y="60.5">6</text>
<text x="210.1" y="63">11</text>
<text x="210.1" y="65.5">14</text>
<text x="245.9" y="60.5">2</text>
<text x="245.9" y="63">3</text>
<text x="245.9" y="65.5">4</text>
<text x="41.4" y="70.6">24</text>
<text x="41.4" y="68.1">62</text>
<text x="78" y="70.6">46</text>
<text x="78" y="68.1">47</text>
<text x="185" y="70.6">1</text>
<text x="245.9" y="68.1">5</text>
<text x="245.9" y="70.6">6</text>
<text x="255.1" y="69.2">+5V</text>
<text x="276.4" y="68.1">1</text>
<text x="276.4" y="70.6">2</text>
<text x="41.4" y="75.7">10</text>
<text x="78" y="75.7">44</text>
<text x="78" y="73.2">45</text>
<text x="185" y="73.2">9</text>
<text x="276.4" y="73.2">3</text>
<text x="276.4" y="75.7">4</text>
<text x="41.4" y="78.2">11</text>
<text x="41.4" y="80.8">12</text>
<text x="41.4" y="83.3">13</text>
<text x="78" y="80.8">2</text>
<text x="78" y="83.3">3</text>
<text x="153.5" y="79.3">+5V</text>
<text x="183.7" y="80.8">16</text>
<text x="185" y="78.2">8</text>
<text x="276.4" y="78.2">5</text>
<text x="276.4" y="80.8">6</text>
<text x="276.4" y="83.3">7</text>
<text x="41.4" y="85.9">14</text>
<text x="41.4" y="88.4">15</text>
<text x="78" y="85.9">4</text>
<text x="78" y="88.4">5</text>
<text x="276.4" y="85.9">8</text>
<text x="276.4" y="88.4">9</text>
<text x="41.4" y="90.9">16</text>
<text x="41.4" y="93.5">17</text>
<text x="78" y="90.9">6</text>
<text x="78" y="93.5">7</text>
<text x="149.9" y="91">+5V</text>
<text x="275.1" y="90.9">10</text>
<text x="41.4" y="98.6">35</text>
<text x="41.4" y="101.1">36</text>
<text x="78" y="96">8</text>
<text x="78" y="98.6">9</text>
<text x="167.7" y="101.2">+5V</text>
<text x="41.4" y="103.6">37</text>
<text x="41.4" y="106.2">38</text>
<text x="78" y="106.2">60 RY</text>
<text x="78" y="103.6">61 RX</text>
<text x="195.1" y="106.2">2</text>
<text x="220.3" y="106.2">3</text>
<text x="251" y="106.2">1</text>
<text x="41.4" y="108.7">39</text>
<text x="41.4" y="111.3">40</text>
<text x="41.4" y="113.8">41</text>
<text x="78" y="113.8">57</text>
<text x="78" y="111.3">58</text>
<text x="78" y="108.7">59</text>
<text x="193.8" y="111.3">10</text>
<text x="193.8" y="113.8">15</text>
<text x="195.1" y="108.7">7</text>
<text x="220.3" y="108.7">6</text>
<text x="220.3" y="111.3">11</text>
<text x="220.3" y="113.8">14</text>
<text x="251" y="108.7">2</text>
<text x="41.4" y="116.3">42</text>
<text x="78" y="118.9">55</text>
<text x="78" y="116.3">56</text>
<text x="195.1" y="118.9">1</text>
<text x="41.4" y="124">26</text>
<text x="78" y="121.4">54</text>
<text x="137.2" y="124">+5V</text>
<text x="195.1" y="121.4">9</text>
<text x="41.4" y="126.5">27</text>
<text x="41.4" y="129">28</text>
<text x="41.4" y="131.6">29</text>
<text x="78" y="131.6">18</text>
<text x="78" y="129">19</text>
<text x="78" y="126.5">43</text>
<text x="193.8" y="129">16</text>
<text x="195.1" y="126.5">8</text>
<text x="41.4" y="134.1">30</text>
<text x="41.4" y="136.7">31</text>
<text x="78" y="136.7">33</text>
<text x="41.4" y="139.2">32</text>
<text x="78" y="139.2">34</text>
<text x="41.4" y="144.3">22</text>
<text x="41.4" y="146.8">53</text>
<text x="41.4" y="149.4">63</text>
<text x="180.4" y="154.5">+5V</text>
<text x="261.7" y="154.5">+5V</text>
<text x="222.8" y="157">1</text>
<text x="222.8" y="159.5">2</text>
<text x="222.8" y="162.1">3</text>
<text x="222.8" y="164.6">4</text>
<text x="273.9" y="162.1">1</text>
<text x="273.9" y="164.6">2</text>
<text x="203" y="191.6">Title</text>
<text x="203" y="199.2">Size</text>
<text x="205.5" y="201.8">A4</text>
<text x="213.1" y="199.2">Document Number</text>
<text x="286.8" y="199.2">Rev</text>
<text x="289.4" y="201.8">1.0</text>
<text x="203" y="206.8">Date:</text>
<text x="216.2" y="206.8">Monday, November 27, 2023</text>
<text x="253.8" y="206.8">Sheet</text>
<text x="266.5" y="206.8">1</text>
<text x="274.1" y="206.8">of</text>
<text x="281.7" y="206.8">1</text>
</g>
<g font-size="2.3" fill="#000080">
<text x="96.6" y="9.7">U1</text>
<text x="188" y="9.7">U2</text>
<text x="251.5" y="7.2">J1</text>
<text x="287.1" y="9.7">J2</text>
<text x="242.1" y="37.7">XMOTOR</text>
<text x="55.4" y="46.1">U3</text>
<text x="96.6" y="45.3">L293D</text>
<text x="188" y="45.3">L293D</text>
<text x="188" y="52.9">U4</text>
<text x="251.5" y="50.4">J3</text>
<text x="276.4" y="50.4">R_A_TRANSMIT</text>
<text x="111.8" y="65.6">R1</text>
<text x="122" y="63.1">R2</text>
<text x="122" y="65.6">1K</text>
<text x="284.5" y="60.5">J4</text>
<text x="111.8" y="68.2">1K</text>
<text x="242.1" y="80.9">YMOTOR</text>
<text x="188" y="88.5">L293D</text>
<text x="25.4" y="96.1">R3</text>
<text x="25.4" y="98.6">1K</text>
<text x="92.2" y="101.2">R5</text>
<text x="104.2" y="98.6">R6</text>
<text x="104.2" y="101.2">1K</text>
<text x="111.8" y="96.1">R4</text>
<text x="111.8" y="98.6">1K</text>
<text x="198.2" y="101.2">U5</text>
<text x="259.1" y="98.6">J5</text>
<text x="264.2" y="101.2">CONTROLER_TRANSMIT</text>
<text x="94.8" y="103.7">1K</text>
<text x="152.3" y="106.7" transform="rotate(-90 152.3 106.7)">1</text>
<text x="15.3" y="113.9">R7</text>
<text x="156.5" y="111.3">U6</text>
<text x="15.3" y="116.4">1K</text>
<text x="143.6" y="119.2">2</text>
<text x="153.5" y="114.3" transform="rotate(-90 153.5 114.3)">VS+</text>
<text x="254" y="116.4">GUN</text>
<text x="148.4" y="120.5">VOUT</text>
<text x="119.4" y="126.6">R9</text>
<text x="152.3" y="130.9" transform="rotate(-90 152.3 130.9)">3</text>
<text x="152.4" y="129.1">LM35/SO</text>
<text x="153.5" y="126.3" transform="rotate(-90 153.5 126.3)">GND</text>
<text x="15.3" y="134.2">R8</text>
<text x="17.8" y="136.7">R10</text>
<text x="114.3" y="134.2">R12</text>
<text x="114.3" y="136.7">1K</text>
<text x="122" y="135.7">10k</text>
<text x="198.2" y="136.7">L293D</text>
<text x="20.4" y="139.3">R11 Y-_R_A</text>
<text x="22.9" y="141.8">R13</text>
<text x="98.6" y="141.8">R15</text>
<text x="25.4" y="144.4">R14</text>
<text x="77.8" y="149.9">LED</text>
<text x="79.3" y="146.9">D1</text>
<text x="95.5" y="146.9">D2</text>
<text x="95.5" y="149.9">LED</text>
<text x="102.4" y="144.4">1K</text>
<text x="213.4" y="149.4">J6</text>
<text x="282" y="154.5">J7</text>
<text x="12.7" y="157.1">1K1K1K1K</text>
<text x="22.9" y="157.1">1K</text>
<text x="56.9" y="159.8">ATMEGA128-16AU</text>
<text x="94" y="159.6">R16 330</text>
<text x="94" y="164.7">R17 330</text>
<text x="185.5" y="162.1">R18</text>
<text x="185.5" y="164.7">330</text>
<text x="187" y="177.4">D3</text>
<text x="213.4" y="174.8">FANCON</text>
<text x="272.6" y="174.8">POWERCON</text>
<text x="187" y="180.4">LED</text>
</g>
<g font-size="2.3" fill="#004080">
<text x="97.8" y="16.3">IN1</text>
<text x="109.5" y="16.3">OUT1</text>
<text x="189.3" y="16.3">IN1</text>
<text x="201" y="16.3">OUT1</text>
<text x="97.8" y="18.9">IN2</text>
<text x="97.8" y="21.4">IN3</text>
<text x="97.8" y="24">IN4</text>
<text x="109.5" y="18.9">OUT2</text>
<text x="109.5" y="21.4">OUT3</text>
<text x="109.5" y="24">OUT4</text>
<text x="189.3" y="18.9">IN2</text>
<text x="189.3" y="21.4">IN3</text>
<text x="189.3" y="24">IN4</text>
<text x="201" y="18.9">OUT2</text>
<text x="201" y="21.4">OUT3</text>
<text x="201" y="24">OUT4</text>
<text x="97.8" y="29">EN1</text>
<text x="189.3" y="29">EN1</text>
<text x="97.8" y="31.6">EN2</text>
<text x="189.3" y="31.6">EN2</text>
<text x="97.8" y="39.2">VSS</text>
<text x="97.8" y="36.7">VS</text>
<text x="189.3" y="39.2">VSS</text>
<text x="189.3" y="36.7">VS</text>
<text x="47" y="57">VCC_2</text>
<text x="47" y="59.5">VCC</text>
<text x="47" y="54.4">AVCC</text>
<text x="68" y="54.4">XTAL2</text>
<text x="70.7" y="59.5">PA0</text>
<text x="189.3" y="59.5">IN1</text>
<text x="201" y="59.5">OUT1</text>
<text x="47" y="64.6">~PEN</text>
<text x="70.7" y="64.6">PA2</text>
<text x="70.7" y="62.1">PA1</text>
<text x="189.3" y="62.1">IN2</text>
<text x="189.3" y="64.6">IN3</text>
<text x="201" y="62.1">OUT2</text>
<text x="201" y="64.6">OUT3</text>
<text x="47" y="67.1">~RESET</text>
<text x="47" y="69.7">AREF</text>
<text x="70.7" y="69.7">PA4</text>
<text x="70.7" y="67.1">PA3</text>
<text x="189.3" y="67.1">IN4</text>
<text x="201" y="67.1">OUT4</text>
<text x="47" y="77.3">PB0</text>
<text x="47" y="72.2">XTAL1</text>
<text x="70.7" y="77.3">PA7</text>
<text x="70.7" y="74.8">PA6</text>
<text x="70.7" y="72.2">PA5</text>
<text x="189.3" y="72.2">EN1</text>
<text x="189.3" y="74.8">EN2</text>
<text x="47" y="79.8">PB1</text>
<text x="47" y="82.4">PB2</text>
<text x="70.7" y="82.4">PE0</text>
<text x="189.3" y="82.4">VSS</text>
<text x="189.3" y="79.8">VS</text>
<text x="47" y="84.9">PB3</text>
<text x="47" y="87.5">PB4</text>
<text x="70.7" y="84.9">PE1</text>
<text x="70.7" y="87.5">PE2</text>
<text x="47" y="90">PB5</text>
<text x="47" y="92.5">PB6</text>
<text x="47" y="95.1">PB7</text>
<text x="70.7" y="90">PE3</text>
<text x="70.7" y="92.5">PE4</text>
<text x="70.7" y="95.1">PE5</text>
<text x="47" y="100.2">PC0</text>
<text x="70.7" y="97.6">PE6</text>
<text x="70.7" y="100.2">PE7</text>
<text x="47" y="102.7">PC1</text>
<text x="47" y="105.2">PC2</text>
<text x="47" y="107.8">PC3</text>
<text x="70.8" y="107.8">PF1</text>
<text x="70.8" y="105.2">PF0</text>
<text x="199.4" y="107.8">IN1</text>
<text x="211.1" y="107.8">OUT1</text>
<text x="47" y="110.3">PC4</text>
<text x="47" y="112.9">PC5</text>
<text x="70.8" y="112.9">PF3</text>
<text x="70.8" y="110.3">PF2</text>
<text x="199.4" y="110.3">IN2</text>
<text x="199.4" y="112.9">IN3</text>
<text x="211.1" y="110.3">OUT2</text>
<text x="211.1" y="112.9">OUT3</text>
<text x="47" y="115.4">PC6</text>
<text x="47" y="117.9">PC7</text>
<text x="70.8" y="117.9">PF5</text>
<text x="70.8" y="115.4">PF4</text>
<text x="199.4" y="115.4">IN4</text>
<text x="211.1" y="115.4">OUT4</text>
<text x="47" y="123">PD0</text>
<text x="47" y="125.6">PD1</text>
<text x="70.8" y="123">PF7</text>
<text x="70.8" y="120.5">PF6</text>
<text x="199.4" y="120.5">EN1</text>
<text x="199.4" y="123">EN2</text>
<text x="47" y="128.1">PD2</text>
<text x="47" y="130.6">PD3</text>
<text x="62.1" y="130.6">TOSC1/PG4</text>
<text x="70.4" y="128.1">PG2</text>
<text x="199.4" y="130.6">VSS</text>
<text x="199.4" y="128.1">VS</text>
<text x="47" y="133.2">PD4</text>
<text x="47" y="135.7">PD5</text>
<text x="62.1" y="133.2">TOSC2/PG3</text>
<text x="47" y="138.3">PD6</text>
<text x="47" y="140.8">PD7</text>
<text x="70.4" y="138.3">PG0</text>
<text x="70.4" y="140.8">PG1</text>
<text x="47" y="145.9">GND_2</text>
<text x="47" y="148.4">GND_3</text>
<text x="47" y="151">GND</text>
</g>
<g font-size="2.3" fill="#f00">
<text x="127.6" y="14.6">XMOTOR_COMMON</text>
<text x="170.7" y="14.8">XA</text>
<text x="170.7" y="17.3">XB</text>
<text x="216.5" y="14.8">#XA</text>
<text x="216.5" y="17.3">#XB</text>
<text x="127.6" y="19.6">YMOTOR_COMMON</text>
<text x="170.7" y="19.9">XABAR</text>
<text x="170.7" y="22.4">XBBAR</text>
<text x="216.5" y="19.9">#XABAR</text>
<text x="216.5" y="22.4">#XBBAR</text>
<text x="264.7" y="19.6">CLK_R_A</text>
<text x="264.7" y="22.2">X+_R_A</text>
<text x="64.1" y="27.3">XMOTOR_ENABLE</text>
<text x="64.1" y="29.8">YMOTOR_ENABLE</text>
<text x="155.5" y="27.3">XMOTOR_ENABLE</text>
<text x="264.7" y="24.7">X-_R_A</text>
<text x="264.7" y="27.3">Y+_R_A</text>
<text x="264.7" y="29.8">Y-_R_A</text>
<text x="264.7" y="32.3">OVR_R_A</text>
<text x="264.7" y="34.9">GUNSHOT_SIGNAL</text>
<text x="211.4" y="37.4">XMOTOR_COMMON</text>
<text x="211.4" y="50.1">YMOTOR_COMMON</text>
<text x="84.4" y="57.7">XMOTOR_ENABLE</text>
<text x="170.7" y="58">YA</text>
<text x="216.5" y="58">#YA</text>
<text x="84.4" y="60.3">YMOTOR_ENABLE</text>
<text x="170.7" y="60.5">YB</text>
<text x="170.7" y="63">YABAR</text>
<text x="170.7" y="65.6">YBBAR</text>
<text x="216.5" y="60.5">#YB</text>
<text x="216.5" y="63">#YABAR</text>
<text x="216.5" y="65.6">#YBBAR</text>
<text x="155.5" y="70.4">YMOTOR_ENABLE</text>
<text x="262.2" y="70.7">CS</text>
<text x="31" y="75.7">CS</text>
<text x="262.2" y="73.2">SCK</text>
<text x="262.2" y="75.7">MOSI</text>
<text x="31" y="78.3">SCK</text>
<text x="31" y="80.8">MOSI</text>
<text x="262.2" y="78.3">RX</text>
<text x="262.2" y="80.8">RY</text>
<text x="262.2" y="83.4">BUTTON1</text>
<text x="31" y="88.4">FAN</text>
<text x="262.2" y="85.9">BUTTON2</text>
<text x="81.8" y="95.8">GUNSHOT_SIGNAL</text>
<text x="89.5" y="93.5">BUTTON2</text>
<text x="89.5" y="91">BUTTON1</text>
<text x="31" y="98.6">XA</text>
<text x="31" y="101.1">XB</text>
<text x="31" y="103.7">XABAR</text>
<text x="31" y="106.2">XBBAR</text>
<text x="226.6" y="106">#GUN_TRIGGER</text>
<text x="31" y="108.8">YA</text>
<text x="31" y="111.3">YB</text>
<text x="31" y="113.8">YABAR</text>
<text x="231.7" y="111.3">#FAN</text>
<text x="31" y="116.4">YBBAR</text>
<text x="175.8" y="118.7">GUN_TRIGGER</text>
<text x="31" y="121.2">CLK_R_A25</text>
<text x="175.8" y="121.5">FAN</text>
<text x="26" y="131.4">X+_R_A</text>
<text x="26" y="128.9">OVR_R_A</text>
<text x="26" y="133.9">X-_R_A</text>
<text x="26" y="136.5">Y+_R_A</text>
<text x="94.5" y="136.5">GUN_TRIGGER</text>
<text x="234.2" y="157">#FAN</text>
<text x="234.2" y="162.1">#FAN</text>
</g>
<g font-size="1.8">
<text x="31.7" y="1.9">5</text>
<text x="90.1" y="1.9">4</text>
<text x="148.5" y="1.9">3</text>
<text x="206.8" y="1.9">2</text>
<text x="265.2" y="1.9">1</text>
<text x=".7" y="29.8">D</text>
<text x="295.1" y="29.8">D</text>
<text x=".7" y="80.9">C</text>
<text x="295.1" y="80.9">C</text>
<text x=".7" y="132.1">B</text>
<text x="295.1" y="132.1">B</text>
<text x=".7" y="183.3">A</text>
<text x="295.1" y="183.3">A</text>
<text x="31.7" y="209.2">5</text>
<text x="90.1" y="209.2">4</text>
<text x="148.5" y="209.2">3</text>
<text x="206.8" y="209.2">2</text>
<text x="265.2" y="209.2">1</text>
</g>
</svg>
